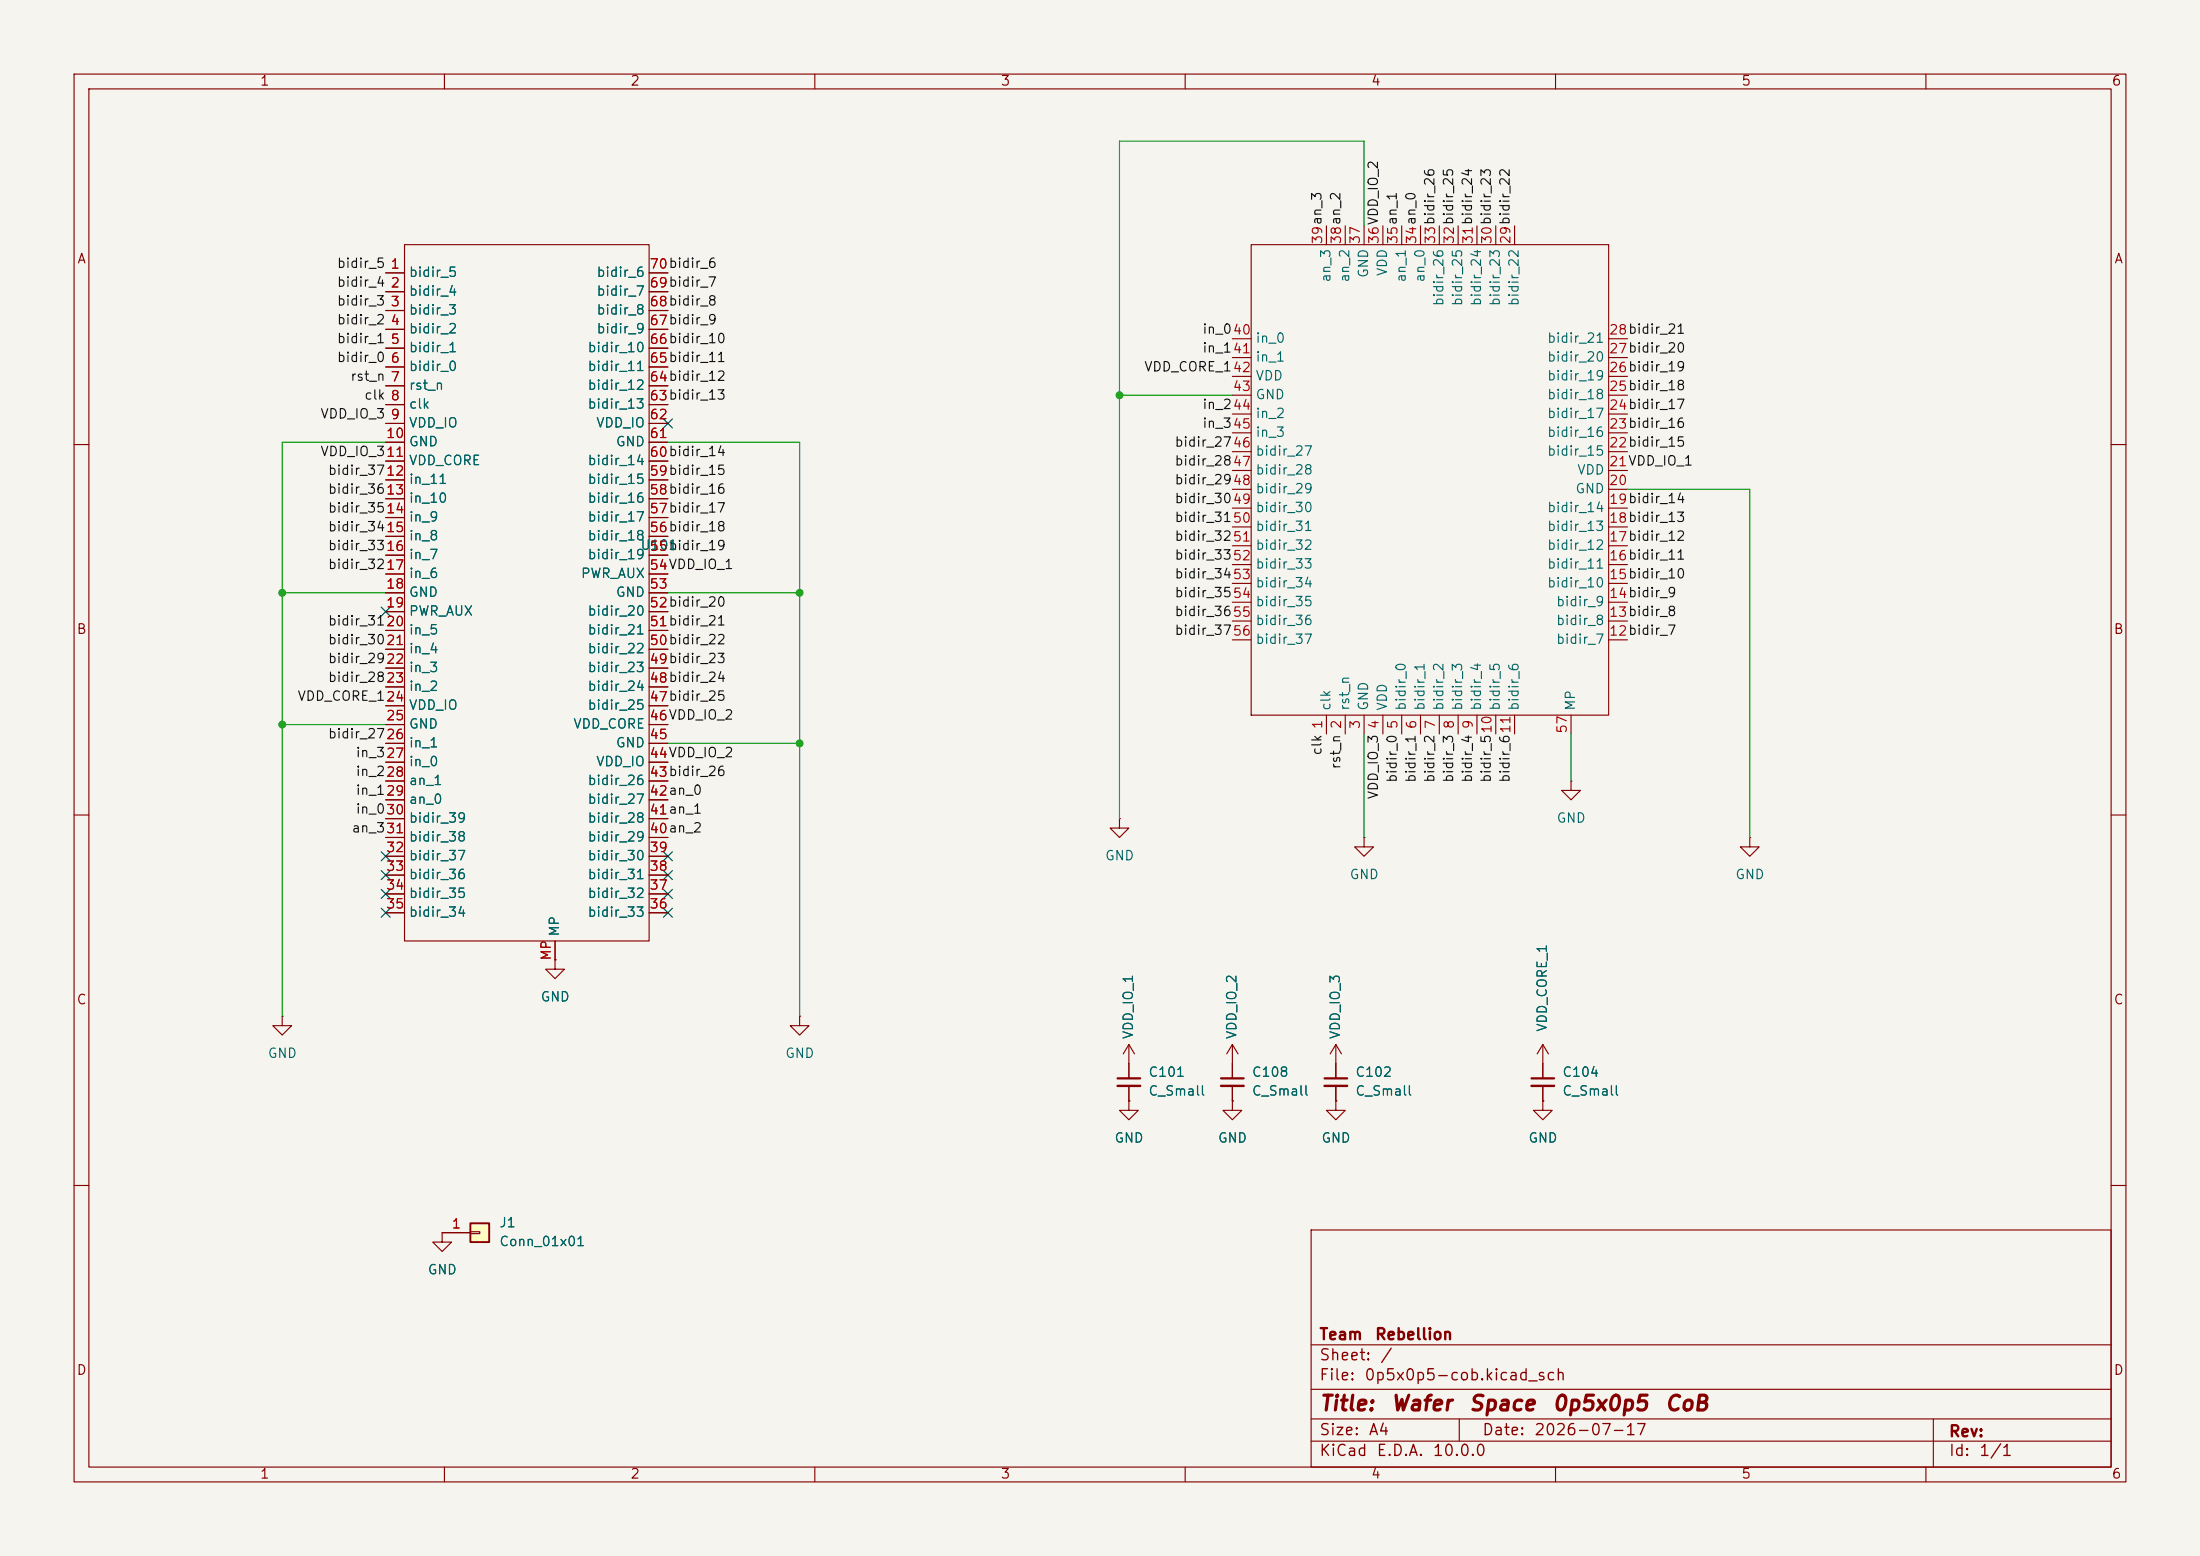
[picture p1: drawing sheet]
<svg xmlns="http://www.w3.org/2000/svg" width="297mm" height="210mm" viewBox="0 0 297 210" stroke-linecap="round" stroke-linejoin="round" font-family="sans-serif">
<path d="M0 0h297v210h-297z" fill="#f5f4ef" stroke="#f5f4ef" stroke-width=".14"/>
<g fill="none" stroke="#840000" stroke-width=".15">
<path d="M10 10h277v190h-277zM12 12h273v186h-273zM60 10v2M110 10v2M160 10v2M210 10v2M260 10v2M52.1 36.8h2.5M52.1 39.4h2.5M54.6 33h33v94h-33zM87.6 36.8h2.6M87.6 39.4h2.6"/>
<path d="M52.1 41.9h2.5M52.1 44.5h2.5M52.1 47h2.5M52.1 49.5h2.5M52.1 52.1h2.5M52.1 54.6h2.5M52.1 57.2h2.5M52.1 59.7h2.5M87.6 41.9h2.6M87.6 44.5h2.6M87.6 47h2.6M87.6 49.5h2.6"/>
<path d="M87.6 52.1h2.6M87.6 54.6h2.6M87.6 57.2h2.6M87.6 59.7h2.6M10 60h2M52.1 62.2h2.5M52.1 64.8h2.5M52.1 67.3h2.5M52.1 69.9h2.5M52.1 72.4h2.5M52.1 74.9h2.5M52.1 77.5h2.5"/>
<path d="M87.6 62.2h2.6M87.6 64.8h2.6M87.6 67.3h2.6M87.6 69.9h2.6M87.6 72.4h2.6M87.6 74.9h2.6M87.6 77.5h2.6M285 60h2M52.1 80h2.5M52.1 82.6h2.5M52.1 85.1h2.5M52.1 87.6h2.5"/>
<path d="M52.1 90.2h2.5M52.1 92.7h2.5M52.1 95.3h2.5M52.1 97.8h2.5M87.6 80h2.6M87.6 82.6h2.6M87.6 85.1h2.6M87.6 87.6h2.6M87.6 90.2h2.6M87.6 92.7h2.6M87.6 95.3h2.6M87.6 97.8h2.6"/>
<path d="M10 110h2M52.1 100.3h2.5M52.1 102.9h2.5M52.1 105.4h2.5M52.1 108h2.5M52.1 110.5h2.5M52.1 113h2.5M52.1 115.6h2.5M52.1 118.1h2.5M87.6 100.3h2.6M87.6 102.9h2.6M87.6 105.4h2.6"/>
<path d="M87.6 108h2.6M87.6 110.5h2.6M87.6 113h2.6M87.6 115.6h2.6M87.6 118.1h2.6M151.1 110.5v1.3h1.3l-1.3 1.2-1.2-1.2h1.2M151.1 110.5h.1M236.2 113v1.3h1.3l-1.3 1.3-1.3-1.3h1.3M236.2 113h.1M285 110h2M52.1 120.7h2.5M52.1 123.2h2.5"/>
<path d="M74.9 127v2.5M87.6 120.7h2.6M87.6 123.2h2.6M152.4 141l-.8 1.2M152.4 141l.8 1.2M152.4 141v4.5M152.4 146.6v2M166.4 143.5v2M166.4 146.6v2M208.3 141l-.8 1.2M208.3 141l.7 1.2M208.3 141v2.5"/>
<path d="M10 160h2M59.7 166.4v1.2h-1.3l1.3 1.3 1.3-1.3h-1.3M177 166h108v32h-108zM285 160h2M60 198v2M110 198v2M160 198v2M177 194.5h108M177 191.5h108M177 187.5h108M177 181.5h108M197 191.5v3"/>
<path d="M210 198v2M260 198v2M261 191.5v6.5"/>
</g>
<path d="M150.9 145.5h3M164.8 145.5h3.1" fill="none" stroke="#840000" stroke-width=".3"/>
<path d="M150.9 146.6h3M164.8 146.6h3.1" fill="none" stroke="#840000" stroke-width=".33"/>
<path d="M63.5 165.1h2.5v2.5h-2.5z" fill="#ffffc2"/>
<path d="M63.5 165.1h2.5v2.5h-2.5z" fill="none" stroke="#840000" stroke-width=".25"/>
<g fill="none" stroke="#840000" stroke-width=".15">
<path d="M52.1 36.8h2.5M52.1 39.4h2.5M87.6 36.8h2.6M87.6 39.4h2.6M168.9 33h48.3v63.5h-48.3zM179.1 30.5v2.5M181.6 30.5v2.5M184.1 30.5v2.5M186.7 30.5v2.5M189.2 30.5v2.5M191.8 30.5v2.5M194.3 30.5v2.5"/>
<path d="M196.8 30.5v2.5M199.4 30.5v2.5M201.9 30.5v2.5M204.5 30.5v2.5M52.1 41.9h2.5M52.1 44.5h2.5M52.1 47h2.5M52.1 49.5h2.5M52.1 52.1h2.5M52.1 54.6h2.5M52.1 57.2h2.5M52.1 59.7h2.5"/>
<path d="M87.6 41.9h2.6M87.6 44.5h2.6M87.6 47h2.6M87.6 49.5h2.6M87.6 52.1h2.6M87.6 54.6h2.6M87.6 57.2h2.6M87.6 59.7h2.6M166.4 58.4h2.5M166.4 55.9h2.5M166.4 53.3h2.5M166.4 50.8h2.5"/>
<path d="M166.4 48.3h2.5M166.4 45.7h2.5M217.2 58.4h2.5M217.2 55.9h2.5M217.2 53.3h2.5M217.2 50.8h2.5M217.2 48.3h2.5M217.2 45.7h2.5M52.1 62.2h2.5M52.1 64.8h2.5M52.1 67.3h2.5M52.1 69.9h2.5"/>
<path d="M52.1 72.4h2.5M52.1 74.9h2.5M52.1 77.5h2.5M87.6 62.2h2.6M87.6 64.8h2.6M87.6 67.3h2.6M87.6 69.9h2.6M87.6 72.4h2.6M87.6 74.9h2.6M87.6 77.5h2.6M166.4 78.7h2.5M166.4 76.2h2.5"/>
<path d="M166.4 73.7h2.5M166.4 71.1h2.5M166.4 68.6h2.5M166.4 66h2.5M166.4 63.5h2.5M166.4 61h2.5M217.2 78.7h2.5M217.2 76.2h2.5M217.2 73.7h2.5M217.2 71.1h2.5M217.2 68.6h2.5M217.2 66h2.5"/>
<path d="M217.2 63.5h2.5M217.2 61h2.5M52.1 80h2.5M52.1 82.6h2.5M52.1 85.1h2.5M52.1 87.6h2.5M52.1 90.2h2.5M52.1 92.7h2.5M52.1 95.3h2.5M52.1 97.8h2.5M87.6 80h2.6M87.6 82.6h2.6"/>
<path d="M87.6 85.1h2.6M87.6 87.6h2.6M87.6 90.2h2.6M87.6 92.7h2.6M87.6 95.3h2.6M87.6 97.8h2.6M166.4 86.4h2.5M166.4 83.8h2.5M166.4 81.3h2.5M179.1 96.5v2.6M181.6 96.5v2.6M184.1 96.5v2.6"/>
<path d="M186.7 96.5v2.6M189.2 96.5v2.6M191.8 96.5v2.6M194.3 96.5v2.6M196.8 96.5v2.6M199.4 96.5v2.6M201.9 96.5v2.6M204.5 96.5v2.6M212.1 96.5v2.6M217.2 86.4h2.5M217.2 83.8h2.5M217.2 81.3h2.5"/>
<path d="M52.1 100.3h2.5M52.1 102.9h2.5M52.1 105.4h2.5M52.1 108h2.5M52.1 110.5h2.5M52.1 113h2.5M52.1 115.6h2.5M52.1 118.1h2.5M87.6 100.3h2.6M87.6 102.9h2.6M87.6 105.4h2.6M87.6 108h2.6"/>
<path d="M87.6 110.5h2.6M87.6 113h2.6M87.6 115.6h2.6M87.6 118.1h2.6M184.1 113v1.3h1.3l-1.3 1.3-1.2-1.3h1.2M184.1 113h.1M212.1 105.4v1.3h1.3l-1.3 1.3-1.3-1.3h1.3M212.1 105.4h.1M38.1 137.2v1.2h1.3l-1.3 1.3-1.3-1.3h1.3M38.1 137.2h.1M52.1 120.7h2.5M52.1 123.2h2.5"/>
<path d="M74.9 129.5v1.3h1.3l-1.3 1.3-1.2-1.3h1.2M74.9 129.5h.1M74.9 127v2.5M87.6 120.7h2.6M87.6 123.2h2.6M107.9 137.2v1.2h1.3l-1.3 1.3-1.2-1.3h1.2M107.9 137.2h.1M152.4 148.6v1.3h-1.3l1.3 1.2 1.3-1.2h-1.3M152.4 148.6h.1M152.4 143.5v2M152.4 146.6v2M166.4 148.6v1.3h-1.3l1.3 1.2 1.2-1.2h-1.2"/>
<path d="M166.4 148.6h.1M166.4 141l-.8 1.2M166.4 141l.7 1.2M166.4 141v4.5M166.4 146.6v2M180.3 148.6v1.3h-1.2l1.2 1.2 1.3-1.2h-1.3M180.3 148.6h.1M180.3 141l-.7 1.2M180.3 141l.8 1.2M180.3 141v4.5M180.3 146.6v2M208.3 148.6v1.3h-1.3l1.3 1.2 1.2-1.2h-1.2"/>
<path d="M208.3 148.6h.1M208.3 143.5v2M208.3 146.6v2M59.7 166.4h3.8M63.5 166.2h1.3v.3h-1.3z"/>
</g>
<path d="M178.8 145.5h3.1M206.8 145.5h3" fill="none" stroke="#840000" stroke-width=".3"/>
<path d="M178.8 146.6h3.1M206.8 146.6h3" fill="none" stroke="#840000" stroke-width=".33"/>
<path d="M184.1 30.5v-11.4h-33v91.4M52.1 59.7h-14v77.5M90.2 59.7h17.7v77.5M151.1 53.3h15.3M219.7 66h16.5v47M38.1 80h14M38.1 97.8h14M90.2 80h17.7M184.1 99.1v13.9M212.1 99.1v6.3M90.2 100.3h17.7" fill="none" stroke="#009600" stroke-width=".15"/>
<g fill="none" stroke="#000084" stroke-width=".15">
<path d="M89.6 56.5l1.2 1.3M90.8 56.5l-1.2 1.3M51.5 81.9l1.2 1.3M52.7 81.9l-1.2 1.3M51.5 115l1.2 1.2M51.5 117.5l1.2 1.2M52.7 115l-1.2 1.2M52.7 117.5l-1.2 1.2M89.6 117.5l1.2 1.2M89.6 115l1.2 1.2M90.8 117.5l-1.2 1.2M90.8 115l-1.2 1.2"/>
<path d="M51.5 122.6l1.2 1.2M51.5 120l1.2 1.3M52.7 122.6l-1.2 1.2M52.7 120l-1.2 1.3M89.6 122.6l1.2 1.2M89.6 120l1.2 1.3M90.8 122.6l-1.2 1.2M90.8 120l-1.2 1.3"/>
</g>
<g fill="#009600" stroke="#009600" stroke-width=".14">
<circle cx="38.1" cy="80" r=".46"/>
<circle cx="107.9" cy="80" r=".46"/>
<circle cx="151.1" cy="53.3" r=".46"/>
<circle cx="107.9" cy="100.3" r=".46"/>
<circle cx="38.1" cy="97.8" r=".46"/>
</g>
<g font-size="2" fill="#840000">
<text x="178" y="190.9">Title:</text>
<text x="187.7" y="190.9">Wafer</text>
<text x="198.2" y="190.9">Space</text>
<text x="209.4" y="190.9">0p5x0p5</text>
<text x="224.6" y="190.9">CoB</text>
</g>
<g font-size="1.5" fill="#840000">
<text x="178" y="184">Sheet:</text>
<text x="178" y="181.2">Team</text>
<text x="185.5" y="181.2">Rebellion</text>
<text x="186.2" y="184">/</text>
<text x="178" y="186.7">File:</text>
<text x="184.1" y="186.7">0p5x0p5-cob.kicad_sch</text>
<text x="178" y="196.9">KiCad</text>
<text x="178" y="194.1">Size:</text>
<text x="184.7" y="194.1">A4</text>
<text x="185.7" y="196.9">E.D.A.</text>
<text x="193.3" y="196.9">10.0.0</text>
<text x="200" y="194.1">Date:</text>
<text x="207" y="194.1">2026-07-17</text>
<text x="263" y="194.3">Rev:</text>
<text x="263" y="196.9">Id:</text>
<text x="267.1" y="196.9">1/1</text>
</g>
<g font-size="1.3" fill="#840000">
<text x="35" y="11.9">1</text>
<text x="85" y="11.9">2</text>
<text x="135" y="11.9">3</text>
<text x="185" y="11.9">4</text>
<text x="235" y="11.9">5</text>
<text x="285" y="11.9">6</text>
<text x="10.3" y="35.9">A</text>
<text x="285.3" y="35.9">A</text>
<text x="10.3" y="85.9">B</text>
<text x="285.3" y="85.9">B</text>
<text x="10.3" y="135.9">C</text>
<text x="285.3" y="135.9">C</text>
<text x="10.3" y="185.9">D</text>
<text x="285.3" y="185.9">D</text>
<text x="35" y="199.9">1</text>
<text x="85" y="199.9">2</text>
<text x="135" y="199.9">3</text>
<text x="185" y="199.9">4</text>
<text x="235" y="199.9">5</text>
<text x="285" y="199.9">6</text>
</g>
<g font-size="1.3" fill="#a90000">
<text x="178.8" y="33.1" transform="rotate(-90 178.8 33.1)">39an_3</text>
<text x="181.4" y="33.1" transform="rotate(-90 181.4 33.1)">38an_2</text>
<text x="183.9" y="33.1" transform="rotate(-90 183.9 33.1)">37</text>
<text x="186.4" y="33.1" transform="rotate(-90 186.4 33.1)">36VDD_IO_2</text>
<text x="189" y="33.1" transform="rotate(-90 189 33.1)">35an_1</text>
<text x="191.5" y="33.1" transform="rotate(-90 191.5 33.1)">34an_0</text>
<text x="194.1" y="33.1" transform="rotate(-90 194.1 33.1)">33bidir_26</text>
<text x="196.6" y="33.1" transform="rotate(-90 196.6 33.1)">32bidir_25</text>
<text x="199.1" y="33.1" transform="rotate(-90 199.1 33.1)">31bidir_24</text>
<text x="201.7" y="33.1" transform="rotate(-90 201.7 33.1)">30bidir_23</text>
<text x="204.2" y="33.1" transform="rotate(-90 204.2 33.1)">29bidir_22</text>
<text x="52.6" y="36.6">1</text>
<text x="52.6" y="39.1">2</text>
<text x="52.6" y="41.7">3</text>
<text x="87.6" y="41.7">68bidir_8</text>
<text x="87.6" y="39.1">69bidir_7</text>
<text x="87.6" y="36.6">70bidir_6</text>
<text x="87.6" y="41.7">68</text>
<text x="87.6" y="39.1">69</text>
<text x="87.6" y="36.6">70</text>
<text x="52.6" y="44.2">4</text>
<text x="52.6" y="46.7">5</text>
<text x="87.6" y="46.7">66bidir_10</text>
<text x="87.6" y="44.2">67bidir_9</text>
<text x="87.6" y="46.7">66</text>
<text x="87.6" y="44.2">67</text>
<text x="217.1" y="45.5">28bidir_21</text>
<text x="52.6" y="49.3">6</text>
<text x="52.6" y="51.8">7</text>
<text x="87.6" y="51.8">64bidir_12</text>
<text x="87.6" y="49.3">65bidir_11</text>
<text x="87.6" y="51.8">64</text>
<text x="87.6" y="49.3">65</text>
<text x="166.3" y="53.1">43</text>
<text x="217.1" y="53.1">25bidir_18</text>
<text x="217.1" y="50.5">26bidir_19</text>
<text x="217.1" y="48">27bidir_20</text>
<text x="52" y="59.4">10</text>
<text x="52.6" y="56.9">9</text>
<text x="52.6" y="54.4">8</text>
<text x="87.6" y="59.4">61</text>
<text x="87.6" y="56.9">62</text>
<text x="87.6" y="54.4">63bidir_13</text>
<text x="87.6" y="54.4">63</text>
<text x="217.1" y="58.2">23bidir_16</text>
<text x="217.1" y="55.6">24bidir_17</text>
<text x="52" y="62">11</text>
<text x="52" y="64.5">12</text>
<text x="87.6" y="64.5">59bidir_15</text>
<text x="87.6" y="62">60bidir_14</text>
<text x="87.6" y="64.5">59</text>
<text x="87.6" y="62">60</text>
<text x="217.1" y="65.8">20</text>
<text x="217.1" y="63.2">21VDD_IO_1</text>
<text x="217.1" y="60.7">22bidir_15</text>
<text x="52" y="67.1">13</text>
<text x="52" y="69.6">14</text>
<text x="87.6" y="69.6">57bidir_17</text>
<text x="87.6" y="67.1">58bidir_16</text>
<text x="87.6" y="69.6">57</text>
<text x="87.6" y="67.1">58</text>
<text x="217.1" y="70.9">18bidir_13</text>
<text x="217.1" y="68.3">19bidir_14</text>
<text x="52" y="72.1">15</text>
<text x="52" y="74.7">16</text>
<text x="52" y="77.2">17</text>
<text x="87.6" y="77.2">54VDD_IO_1</text>
<text x="87.6" y="74.7">55bidir_19</text>
<text x="87.6" y="72.1">56bidir_18</text>
<text x="87.6" y="77.2">54</text>
<text x="87.6" y="74.7">55</text>
<text x="87.6" y="72.1">56</text>
<text x="217.1" y="75.9">16bidir_11</text>
<text x="217.1" y="73.4">17bidir_12</text>
<text x="52" y="79.8">18</text>
<text x="52" y="82.3">19</text>
<text x="87.6" y="82.3">52bidir_20</text>
<text x="87.6" y="79.8">53</text>
<text x="87.6" y="82.3">52</text>
<text x="217.1" y="83.6">13bidir_8</text>
<text x="217.1" y="81">14bidir_9</text>
<text x="217.1" y="78.5">15bidir_10</text>
<text x="52" y="84.8">20</text>
<text x="52" y="87.4">21</text>
<text x="52" y="89.9">22</text>
<text x="87.6" y="89.9">49bidir_23</text>
<text x="87.6" y="87.4">50bidir_22</text>
<text x="87.6" y="84.8">51bidir_21</text>
<text x="87.6" y="89.9">49</text>
<text x="87.6" y="87.4">50</text>
<text x="87.6" y="84.8">51</text>
<text x="217.1" y="86.1">12bidir_7</text>
<text x="52" y="92.5">23</text>
<text x="52" y="95">24</text>
<text x="87.6" y="95">47bidir_25</text>
<text x="87.6" y="92.5">48bidir_24</text>
<text x="87.6" y="95">47</text>
<text x="87.6" y="92.5">48</text>
<text x="52" y="97.5">25</text>
<text x="52" y="100.1">26</text>
<text x="87.6" y="100.1">45</text>
<text x="87.6" y="97.5">46VDD_IO_2</text>
<text x="87.6" y="97.5">46</text>
<text x="183.9" y="98.5" transform="rotate(-90 183.9 98.5)">3</text>
<text x="186.4" y="98.5" transform="rotate(-90 186.4 98.5)">4</text>
<text x="189" y="98.5" transform="rotate(-90 189 98.5)">5</text>
<text x="191.5" y="98.5" transform="rotate(-90 191.5 98.5)">6</text>
<text x="194.1" y="98.5" transform="rotate(-90 194.1 98.5)">7</text>
<text x="196.6" y="98.5" transform="rotate(-90 196.6 98.5)">8</text>
<text x="199.1" y="98.5" transform="rotate(-90 199.1 98.5)">9</text>
<text x="211.8" y="99.1" transform="rotate(-90 211.8 99.1)">57</text>
<text x="52" y="102.6">27</text>
<text x="52" y="105.2">28</text>
<text x="52" y="107.7">29</text>
<text x="87.6" y="107.7">42an_0</text>
<text x="87.6" y="105.2">43bidir_26</text>
<text x="87.6" y="102.6">44VDD_IO_2</text>
<text x="87.6" y="107.7">42</text>
<text x="87.6" y="105.2">43</text>
<text x="87.6" y="102.6">44</text>
<text x="52" y="110.2">30</text>
<text x="52" y="112.8">31</text>
<text x="87.6" y="112.8">40an_2</text>
<text x="87.6" y="110.2">41an_1</text>
<text x="87.6" y="112.8">40</text>
<text x="87.6" y="110.2">41</text>
<text x="52" y="115.3">32</text>
<text x="52" y="117.9">33</text>
<text x="87.6" y="117.9">38</text>
<text x="87.6" y="115.3">39</text>
<text x="52" y="120.4">34</text>
<text x="52" y="122.9">35</text>
<text x="87.6" y="122.9">36</text>
<text x="87.6" y="120.4">37</text>
<text x="74.7" y="129.7" transform="rotate(-90 74.7 129.7)">MP</text>
<text x="60.9" y="166.1">1</text>
</g>
<g font-size="1.3" fill="#0f0f0f">
<text x="45.4" y="41.6">bidir_3</text>
<text x="45.4" y="39">bidir_4</text>
<text x="45.4" y="36.5">bidir_5</text>
<text x="45.4" y="44.1">bidir_2</text>
<text x="45.4" y="46.6">bidir_1</text>
<text x="162.2" y="47.9">in_141</text>
<text x="162.2" y="45.4">in_040</text>
<text x="45.4" y="49.2">bidir_0</text>
<text x="47.2" y="51.7">rst_n 7</text>
<text x="154.4" y="50.5">VDD_CORE_142</text>
<text x="43.2" y="56.8">VDD_IO_3</text>
<text x="49.1" y="54.3">clk 8</text>
<text x="162.2" y="55.5">in_244</text>
<text x="162.2" y="58.1">in_345</text>
<text x="43.2" y="61.9">VDD_IO_311</text>
<text x="44.2" y="64.4">bidir_3712</text>
<text x="158.5" y="65.7">bidir_2948</text>
<text x="158.5" y="63.2">bidir_2847</text>
<text x="158.5" y="60.6">bidir_2746</text>
<text x="44.2" y="67">bidir_3613</text>
<text x="44.2" y="69.5">bidir_3514</text>
<text x="158.5" y="68.2">bidir_3049</text>
<text x="158.5" y="70.8">bidir_3150</text>
<text x="44.2" y="77.1">bidir_3217</text>
<text x="44.2" y="72">bidir_3415</text>
<text x="44.2" y="74.6">bidir_3316</text>
<text x="158.5" y="73.3">bidir_3251</text>
<text x="158.5" y="75.9">bidir_3352</text>
<text x="158.5" y="83.5">bidir_3655</text>
<text x="158.5" y="80.9">bidir_3554</text>
<text x="158.5" y="78.4">bidir_3453</text>
<text x="44.2" y="84.7">bidir_3120</text>
<text x="44.2" y="87.3">bidir_3021</text>
<text x="44.2" y="89.8">bidir_2922</text>
<text x="158.5" y="86">bidir_3756</text>
<text x="40.1" y="94.9">VDD_CORE_124</text>
<text x="44.2" y="92.4">bidir_2823</text>
<text x="44.2" y="100">bidir_2726</text>
<text x="47.9" y="107.6">in_129</text>
<text x="47.9" y="105.1">in_228</text>
<text x="47.9" y="102.5">in_327</text>
<text x="178.7" y="102" transform="rotate(-90 178.7 102)">clk 1</text>
<text x="181.3" y="103.9" transform="rotate(-90 181.3 103.9)">rst_n 2</text>
<text x="186.3" y="108" transform="rotate(-90 186.3 108)">VDD_IO_3</text>
<text x="188.9" y="105.7" transform="rotate(-90 188.9 105.7)">bidir_0</text>
<text x="191.4" y="105.7" transform="rotate(-90 191.4 105.7)">bidir_1</text>
<text x="194" y="105.7" transform="rotate(-90 194 105.7)">bidir_2</text>
<text x="196.5" y="105.7" transform="rotate(-90 196.5 105.7)">bidir_3</text>
<text x="199" y="105.7" transform="rotate(-90 199 105.7)">bidir_4</text>
<text x="201.6" y="105.7" transform="rotate(-90 201.6 105.7)">bidir_510</text>
<text x="204.1" y="105.7" transform="rotate(-90 204.1 105.7)">bidir_611</text>
<text x="47.4" y="112.7">an_331</text>
<text x="47.9" y="110.1">in_030</text>
</g>
<g font-size="1.3" fill="#006464">
<text x="55.1" y="37.7">bidir_5</text>
<text x="55.1" y="40.2">bidir_4</text>
<text x="80.4" y="40.2">bidir_7</text>
<text x="80.4" y="37.7">bidir_6</text>
<text x="179.9" y="38.2" transform="rotate(-90 179.9 38.2)">an_3</text>
<text x="182.5" y="38.2" transform="rotate(-90 182.5 38.2)">an_2</text>
<text x="185" y="37.6" transform="rotate(-90 185 37.6)">GND</text>
<text x="187.6" y="37.4" transform="rotate(-90 187.6 37.4)">VDD</text>
<text x="190.1" y="38.2" transform="rotate(-90 190.1 38.2)">an_1</text>
<text x="192.6" y="38.2" transform="rotate(-90 192.6 38.2)">an_0</text>
<text x="195.2" y="41.4" transform="rotate(-90 195.2 41.4)">bidir_26</text>
<text x="197.7" y="41.4" transform="rotate(-90 197.7 41.4)">bidir_25</text>
<text x="200.3" y="41.4" transform="rotate(-90 200.3 41.4)">bidir_24</text>
<text x="202.8" y="41.4" transform="rotate(-90 202.8 41.4)">bidir_23</text>
<text x="205.3" y="41.4" transform="rotate(-90 205.3 41.4)">bidir_22</text>
<text x="55.1" y="42.8">bidir_3</text>
<text x="55.1" y="45.3">bidir_2</text>
<text x="55.1" y="47.9">bidir_1</text>
<text x="79.2" y="47.9">bidir_10</text>
<text x="80.4" y="45.3">bidir_9</text>
<text x="80.4" y="42.8">bidir_8</text>
<text x="169.4" y="46.6">in_0</text>
<text x="208.8" y="46.6">bidir_21</text>
<text x="55.1" y="50.4">bidir_0</text>
<text x="55.1" y="52.9">rst_n</text>
<text x="79.2" y="52.9">bidir_12</text>
<text x="79.2" y="50.4">bidir_11</text>
<text x="169.4" y="49.1">in_1</text>
<text x="169.4" y="51.7">VDD</text>
<text x="208.8" y="51.7">bidir_19</text>
<text x="208.8" y="49.1">bidir_20</text>
<text x="55.1" y="55.5">clk</text>
<text x="55.1" y="58">VDD_IO</text>
<text x="79.2" y="55.5">bidir_13</text>
<text x="80.4" y="58">VDD_IO</text>
<text x="169.4" y="54.2">GND</text>
<text x="169.4" y="56.7">in_2</text>
<text x="169.4" y="59.3">in_3</text>
<text x="208.8" y="59.3">bidir_16</text>
<text x="208.8" y="56.7">bidir_17</text>
<text x="208.8" y="54.2">bidir_18</text>
<text x="55.1" y="60.6">GND</text>
<text x="55.1" y="63.1">VDD_CORE</text>
<text x="55.1" y="65.6">in_11</text>
<text x="79.2" y="65.6">bidir_15</text>
<text x="79.2" y="63.1">bidir_14</text>
<text x="83" y="60.6">GND</text>
<text x="169.4" y="61.8">bidir_27</text>
<text x="169.4" y="64.4">bidir_28</text>
<text x="208.8" y="61.8">bidir_15</text>
<text x="212.8" y="64.4">VDD</text>
<text x="55.1" y="68.2">in_10</text>
<text x="55.1" y="70.7">in_9</text>
<text x="79.2" y="70.7">bidir_17</text>
<text x="79.2" y="68.2">bidir_16</text>
<text x="169.4" y="66.9">bidir_29</text>
<text x="169.4" y="69.4">bidir_30</text>
<text x="169.4" y="72">bidir_31</text>
<text x="208.8" y="72">bidir_13</text>
<text x="208.8" y="69.4">bidir_14</text>
<text x="212.6" y="66.9">GND</text>
<text x="55.1" y="73.3">in_8</text>
<text x="55.1" y="75.8">in_7</text>
<text x="79.2" y="75.8">bidir_19</text>
<text x="79.2" y="73.3">bidir_18</text>
<text x="86.4" y="74.5">U101</text>
<text x="169.4" y="74.5">bidir_32</text>
<text x="169.4" y="77.1">bidir_33</text>
<text x="208.8" y="77.1">bidir_11</text>
<text x="208.8" y="74.5">bidir_12</text>
<text x="55.1" y="78.3">in_6</text>
<text x="55.1" y="80.9">GND</text>
<text x="55.1" y="83.4">PWR_AUX</text>
<text x="78.3" y="78.3">PWR_AUX</text>
<text x="79.2" y="83.4">bidir_20</text>
<text x="83" y="80.9">GND</text>
<text x="169.4" y="79.6">bidir_34</text>
<text x="169.4" y="82.1">bidir_35</text>
<text x="208.8" y="79.6">bidir_10</text>
<text x="210" y="82.1">bidir_9</text>
<text x="55.1" y="86">in_5</text>
<text x="55.1" y="88.5">in_4</text>
<text x="79.2" y="88.5">bidir_22</text>
<text x="79.2" y="86">bidir_21</text>
<text x="169.4" y="84.7">bidir_36</text>
<text x="169.4" y="87.2">bidir_37</text>
<text x="210" y="87.2">bidir_7</text>
<text x="210" y="84.7">bidir_8</text>
<text x="55.1" y="91">in_3</text>
<text x="55.1" y="93.6">in_2</text>
<text x="79.2" y="93.6">bidir_24</text>
<text x="79.2" y="91">bidir_23</text>
<text x="55.1" y="96.1">VDD_IO</text>
<text x="55.1" y="98.7">GND</text>
<text x="55.1" y="101.2">in_1</text>
<text x="77.3" y="98.7">VDD_CORE</text>
<text x="79.2" y="96.1">bidir_25</text>
<text x="83" y="101.2">GND</text>
<text x="179.9" y="96" transform="rotate(-90 179.9 96)">clk</text>
<text x="182.5" y="96" transform="rotate(-90 182.5 96)">rst_n</text>
<text x="185" y="96" transform="rotate(-90 185 96)">GND</text>
<text x="187.6" y="96" transform="rotate(-90 187.6 96)">VDD</text>
<text x="190.1" y="96" transform="rotate(-90 190.1 96)">bidir_0</text>
<text x="192.6" y="96" transform="rotate(-90 192.6 96)">bidir_1</text>
<text x="195.2" y="96" transform="rotate(-90 195.2 96)">bidir_2</text>
<text x="197.7" y="96" transform="rotate(-90 197.7 96)">bidir_3</text>
<text x="200.3" y="96" transform="rotate(-90 200.3 96)">bidir_4</text>
<text x="202.8" y="96" transform="rotate(-90 202.8 96)">bidir_5</text>
<text x="205.3" y="96" transform="rotate(-90 205.3 96)">bidir_6</text>
<text x="213" y="96" transform="rotate(-90 213 96)">MP</text>
<text x="55.1" y="103.7">in_0</text>
<text x="55.1" y="106.3">an_1</text>
<text x="79.2" y="106.3">bidir_26</text>
<text x="80.4" y="103.7">VDD_IO</text>
<text x="55.1" y="108.8">an_0</text>
<text x="55.1" y="111.4">bidir_39</text>
<text x="55.1" y="113.9">bidir_38</text>
<text x="79.2" y="113.9">bidir_29</text>
<text x="79.2" y="111.4">bidir_28</text>
<text x="79.2" y="108.8">bidir_27</text>
<text x="210.1" y="111.4">GND</text>
<text x="55.1" y="116.4">bidir_37</text>
<text x="55.1" y="119">bidir_36</text>
<text x="79.2" y="119">bidir_31</text>
<text x="79.2" y="116.4">bidir_30</text>
<text x="149.1" y="116.4">GND</text>
<text x="182.1" y="119">GND</text>
<text x="234.2" y="119">GND</text>
<text x="55.1" y="121.5">bidir_35</text>
<text x="55.1" y="124.1">bidir_34</text>
<text x="79.2" y="124.1">bidir_33</text>
<text x="79.2" y="121.5">bidir_32</text>
<text x="75.8" y="126.5" transform="rotate(-90 75.8 126.5)">MP</text>
<text x="72.9" y="135.5">GND</text>
<text x="36.1" y="143.1">GND</text>
<text x="105.9" y="143.1">GND</text>
<text x="153.3" y="140.3" transform="rotate(-90 153.3 140.3)">VDD_IO_1</text>
<text x="167.2" y="140.3" transform="rotate(-90 167.2 140.3)">VDD_IO_2</text>
<text x="181.2" y="140.3" transform="rotate(-90 181.2 140.3)">VDD_IO_3</text>
<text x="209.1" y="139.3" transform="rotate(-90 209.1 139.3)">VDD_CORE_1</text>
<text x="154.9" y="145.6">C101</text>
<text x="154.9" y="148.2">C_Small</text>
<text x="168.9" y="145.6">C108</text>
<text x="168.9" y="148.2">C_Small</text>
<text x="182.9" y="145.6">C102</text>
<text x="182.9" y="148.2">C_Small</text>
<text x="210.8" y="145.6">C104</text>
<text x="210.8" y="148.2">C_Small</text>
<text x="150.4" y="154.5">GND</text>
<text x="164.3" y="154.5">GND</text>
<text x="178.3" y="154.5">GND</text>
<text x="206.2" y="154.5">GND</text>
<text x="67.3" y="166">J1</text>
<text x="57.7" y="172.3">GND</text>
<text x="67.3" y="168.5">Conn_01x01</text>
</g>
</svg>
